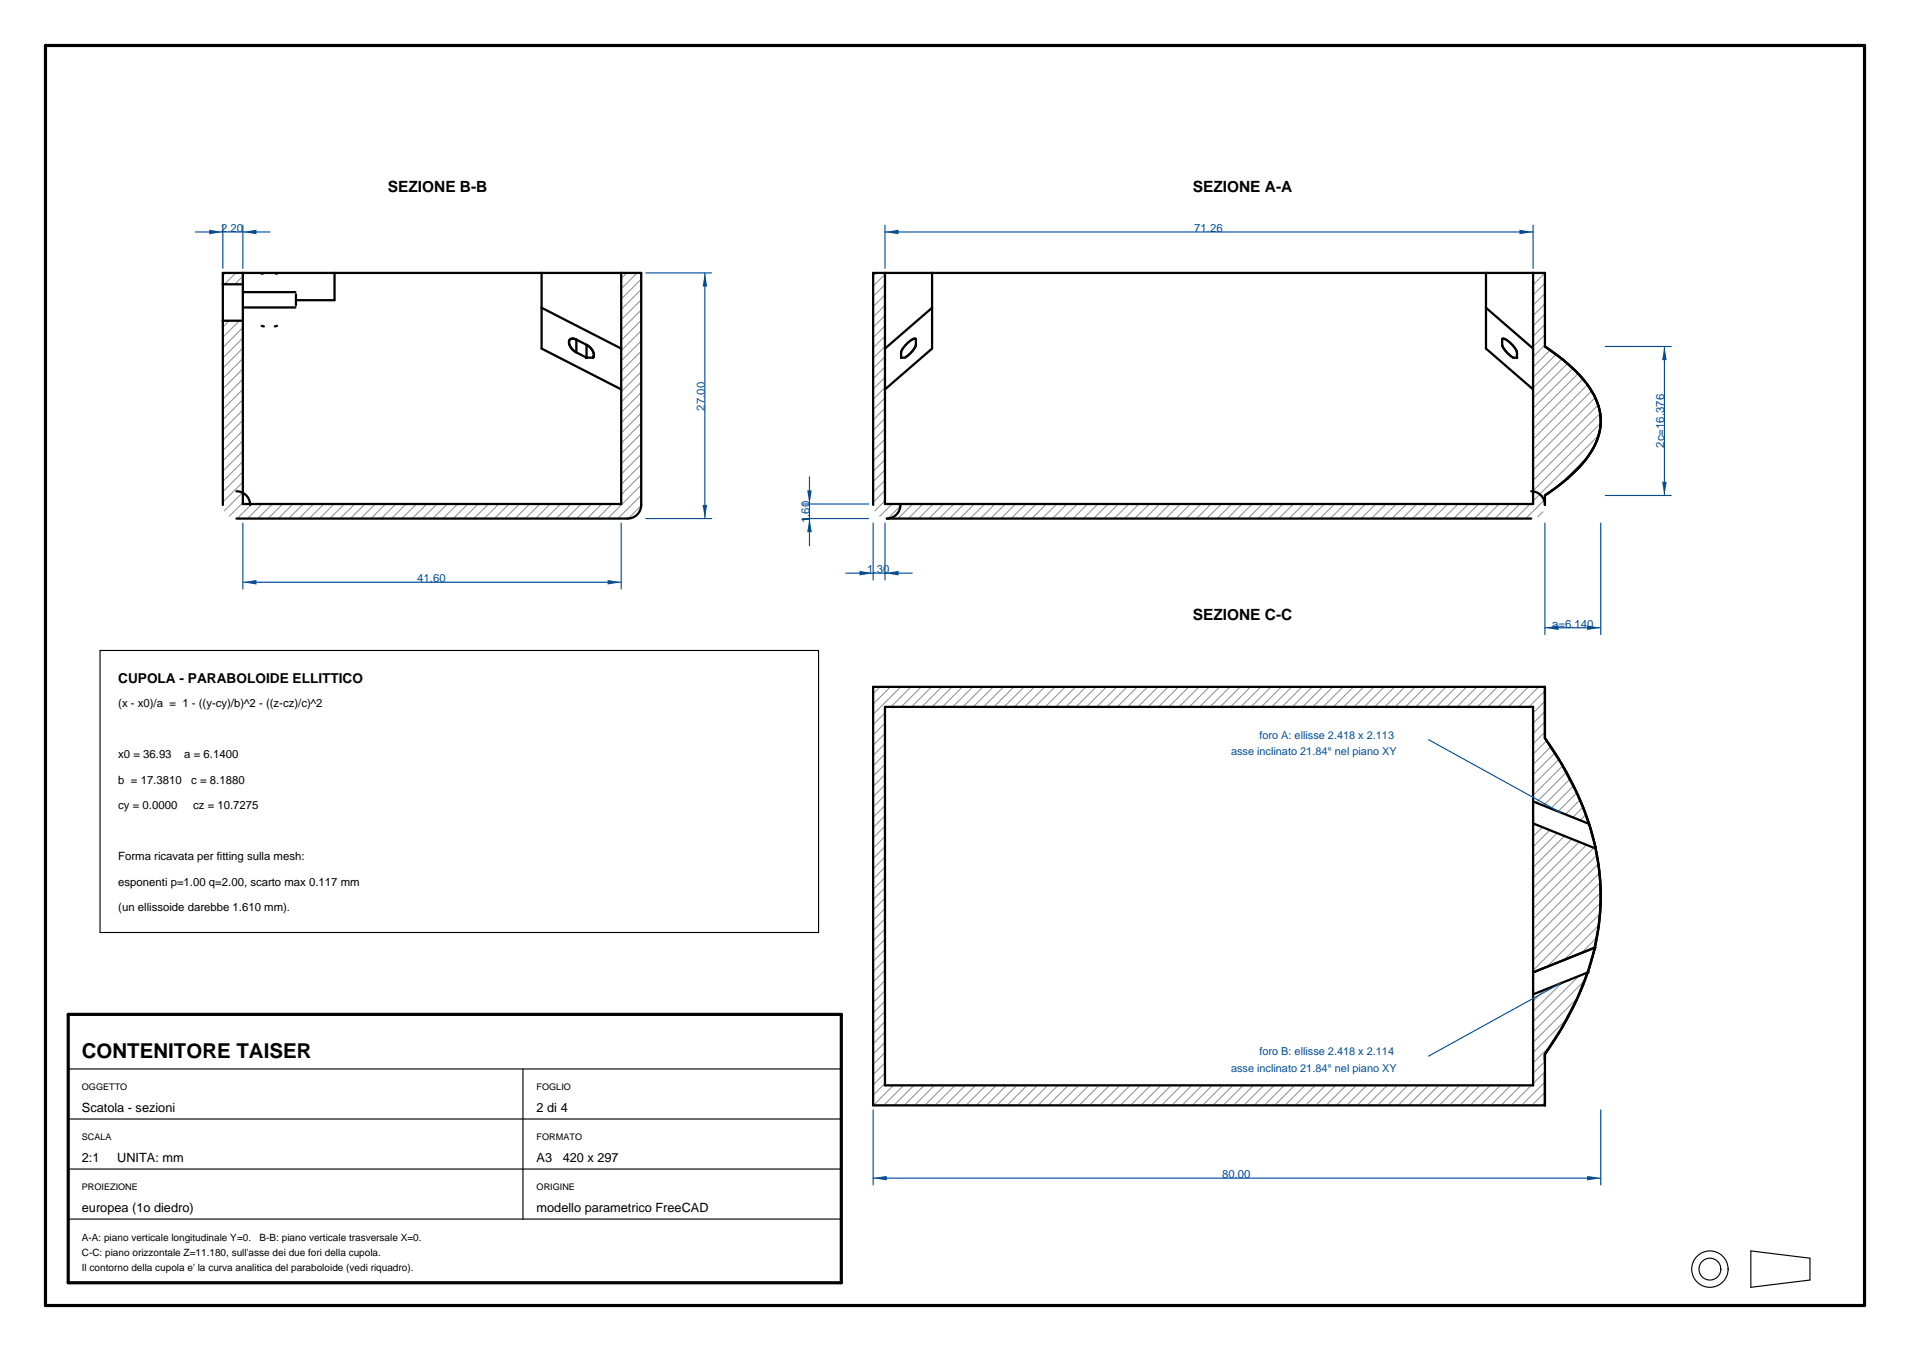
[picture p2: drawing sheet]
<svg xmlns="http://www.w3.org/2000/svg" width="420mm" height="297mm" viewBox="0 0 420 297" stroke-linecap="round" stroke-linejoin="round" font-family="sans-serif">
<path d="M10 10h400v277h-400zM15 223h170v59h-170z" fill="none" stroke="#000" stroke-width=".7"/>
<g fill="none" stroke="#000" stroke-width=".25">
<path d="M15 235h170M115 235v33M15 257h170M15 246h170M15 268h170M385 275l13 1.6v4.8l-13 1.6z"/>
<circle cx="376" cy="279" r="4"/>
<circle cx="376" cy="279" r="2.4"/>
</g>
<g fill="none" stroke="#8c8c8c" stroke-width=".22">
<path d="M192.7 60l-.7 .7M194.6 78.4l-2.6 2.6M194.6 76.2l-2.6 2.6M194.6 73.9l-2.6 2.6M194.6 71.6l-2.6 2.6M194.6 69.4l-2.6 2.6M194.6 67.1l-2.6 2.6M194.6 64.8l-2.6 2.6M194.6 62.6l-2.6 2.6M194.6 60.3l-2.6 2.6M337.5 60l-.4 .3M339.7 75.8l-2.6 2.6"/>
<path d="M339.7 73.6l-2.6 2.6M339.7 71.3l-2.6 2.6M339.7 69.1l-2.6 2.6M339.7 66.8l-2.6 2.6M339.7 64.5l-2.6 2.6M339.7 62.3l-2.6 2.6M339.7 60l-2.6 2.6M340.9 77l-3.8 3.7M342.2 77.9l-5.1 5.1M343.4 78.9l-6.3 6.3M344.6 80l-7.5 7.5M194.6 98.8l-2.6 2.6"/>
<path d="M194.6 96.5l-2.6 2.6M194.6 94.3l-2.6 2.6M194.6 92l-2.6 2.6M194.6 89.7l-2.6 2.6M194.6 87.5l-2.6 2.6M194.6 85.2l-2.6 2.6M194.6 82.9l-2.6 2.6M194.6 80.7l-2.6 2.6M345.9 81l-8.8 8.8M347 82.2l-9.9 9.8M348.1 83.4l-11 10.9M349.1 84.6l-12 12"/>
<path d="M349.9 86l-12.8 12.8M350.8 87.4l-13.7 13.7M351.4 89.1l-14.3 14.2M351.5 95.8l-14.4 14.3M351.8 90.9l-14.7 14.7M352 93l-14.9 14.9M194.6 110.1l-2.3 2.3M194.6 107.8l-2.6 2.6M194.6 105.6l-2.6 2.6M194.6 103.3l-2.6 2.6M194.6 101l-2.6 2.6M196.2 110.8l-2.8 2.7"/>
<path d="M198.4 110.8l-3.2 3.2M200.7 110.8l-3.2 3.2M202.9 110.8l-3.2 3.2M205.2 110.8l-3.2 3.2M207.5 110.8l-3.2 3.2M209.7 110.8l-3.2 3.2M212 110.8l-3.2 3.2M214.3 110.8l-3.2 3.2M216.5 110.8l-3.2 3.2M218.8 110.8l-3.2 3.2M221 110.8l-3.2 3.2M223.3 110.8l-3.2 3.2"/>
<path d="M225.6 110.8l-3.2 3.2M227.8 110.8l-3.2 3.2M230.1 110.8l-3.2 3.2M232.4 110.8l-3.2 3.2M234.6 110.8l-3.2 3.2M236.9 110.8l-3.2 3.2M239.1 110.8l-3.2 3.2M241.4 110.8l-3.2 3.2M243.7 110.8l-3.2 3.2M245.9 110.8l-3.2 3.2M248.2 110.8l-3.2 3.2M250.5 110.8l-3.2 3.2"/>
<path d="M252.7 110.8l-3.2 3.2M255 110.8l-3.2 3.2M257.3 110.8l-3.2 3.2M259.5 110.8l-3.2 3.2M261.8 110.8l-3.2 3.2M264 110.8l-3.2 3.2M266.3 110.8l-3.2 3.2M268.6 110.8l-3.2 3.2M270.8 110.8l-3.2 3.2M273.1 110.8l-3.2 3.2M275.4 110.8l-3.2 3.2M277.6 110.8l-3.2 3.2"/>
<path d="M279.9 110.8l-3.2 3.2M282.1 110.8l-3.2 3.2M284.4 110.8l-3.2 3.2M286.7 110.8l-3.2 3.2M288.9 110.8l-3.2 3.2M291.2 110.8l-3.2 3.2M293.5 110.8l-3.2 3.2M295.7 110.8l-3.2 3.2M298 110.8l-3.2 3.2M300.2 110.8l-3.2 3.2M302.5 110.8l-3.2 3.2M304.8 110.8l-3.2 3.2"/>
<path d="M307 110.8l-3.2 3.2M309.3 110.8l-3.2 3.2M311.6 110.8l-3.2 3.2M313.8 110.8l-3.2 3.2M316.1 110.8l-3.2 3.2M318.3 110.8l-3.2 3.2M320.6 110.8l-3.2 3.2M322.9 110.8l-3.2 3.2M325.1 110.8l-3.2 3.2M327.4 110.8l-3.2 3.2M329.7 110.8l-3.2 3.2M331.9 110.8l-3.2 3.2"/>
<path d="M334.2 110.8l-3.2 3.2M336.4 110.8l-3.2 3.2M339.3 112.5l-1.2 1.1M339.7 109.8l-4.2 4.2M349.1 100.4l-6.2 6.2"/>
</g>
<g fill="none" stroke="#000" stroke-width=".5">
<path d="M194.6 60v50.8h142.5v-50.8M199.4 75.6l1.4-1.1h.6v1.3l-.2 .5-1.5 1.8a1.62 1.62 0 0 1-1.6 .5 3.1 3.1 0 0 1 1.3-3zM205 60v16.6l-10.4 9M205 67.7l-10.4 8.9M326.8 60v16.6l10.3 9M326.8 67.7l10.3 8.9M330.4 74.5a2.84 2.84 0 0 1 2.3 1.4l.5 .7a2.32 2.32 0 0 1 .4 2 2.37 2.37 0 0 1-2-.9l-1.2-1.6zM339.7 76.2a30.7 30.7 0 0 1 10.9 10.8l.9 2.3 .4 1.6M339.7 76.2v-16.2h-147.7v51M339.7 76.2l5 3.7 2 1.9 1.7 1.9 1.3 1.8 1.1 1.9 .7 1.9 .4 1.6M351.9 90.9l.1 1.6M352 93.2l-.3 1.9-.6 1.9-.9 1.9-1.3 1.8"/>
<path d="M352 92.5a13 13 0 0 1-3.1 8.2M352 92.5v.5M198 111a3 3 0 0 1-3 3h141.7M336.7 108a3 3 0 0 1 3 3v-2.1M344.7 105.2l-5 3.7M348.9 100.7l-2 2.4-2.2 2.1M348.9 100.7l-1.4 1.8-2.8 2.7"/>
</g>
<path d="M194.6 49.5v9.5M194.6 51h142.5M337.1 49.5v9.5" fill="none" stroke="#004d99" stroke-width=".25"/>
<g fill="#004d99">
<path d="M194.6 51l3-.5v1z"/>
<path d="M334.1 50.5l3 .5-3 .5z"/>
</g>
<path d="M192 115v12.5M194.6 115v12.5M186 126h14.6" fill="none" stroke="#004d99" stroke-width=".25"/>
<g fill="#004d99">
<path d="M189 125.5l3 .5-3 .5z"/>
<path d="M194.6 126l3-.5v1z"/>
</g>
<path d="M339.7 115v24.5M352 115v24.5M339.7 138h12.3" fill="none" stroke="#004d99" stroke-width=".25"/>
<g fill="#004d99">
<path d="M339.7 138l3-.5v1z"/>
<path d="M349 137.5l3 .5-3 .5z"/>
</g>
<path d="M176.5 114h14.5M176.5 110.8h14.5M178 104.8v15.2" fill="none" stroke="#004d99" stroke-width=".25"/>
<g fill="#004d99">
<path d="M178 114l.5 3h-1z"/>
<path d="M177.5 107.8h1l-.5 3z"/>
</g>
<path d="M353 76.2h14.5M366 76.2v32.7M353 108.9h14.5" fill="none" stroke="#004d99" stroke-width=".25"/>
<g fill="#004d99">
<path d="M365.5 105.9h1l-.5 3z"/>
<path d="M366 76.2l.5 3h-1z"/>
</g>
<g fill="none" stroke="#8c8c8c" stroke-width=".22">
<path d="M49.6 60l-.6 .6M50.4 70.5l-1.4 1.4M51.9 60l-2.5 2.5M52.7 70.5l-3.7 3.7M53.4 78.8l-4.4 4.4M53.4 76.6l-4.4 4.4M53.4 74.3l-4.4 4.4M53.4 72l-4.4 4.4M53.4 60.7l-1.8 1.8M137.8 60l-1.2 1.2M140.1 60l-3.5 3.5M141 79.5l-4.4 4.4"/>
<path d="M141 77.2l-4.4 4.4M141 74.9l-4.4 4.4M141 72.7l-4.4 4.4M141 70.4l-4.4 4.4M141 68.2l-4.4 4.4M141 65.9l-4.4 4.4M141 63.6l-4.4 4.4M141 61.4l-4.4 4.4M53.4 99.2l-4.4 4.4M53.4 96.9l-4.4 4.4M53.4 94.7l-4.4 4.4M53.4 92.4l-4.4 4.4"/>
<path d="M53.4 90.1l-4.4 4.4M53.4 87.9l-4.4 4.4M53.4 85.6l-4.4 4.4M53.4 83.3l-4.4 4.4M53.4 81.1l-4.4 4.4M141 99.8l-4.4 4.4M141 97.6l-4.4 4.4M141 95.3l-4.4 4.4M141 93l-4.4 4.4M141 90.8l-4.4 4.4M141 88.5l-4.4 4.4M141 86.3l-4.4 4.4"/>
<path d="M141 84l-4.4 4.4M141 81.7l-4.4 4.4M53.4 110.5l-3 3M53.4 108.2l-4.1 4.1M53.4 106l-4.4 4.4M53.4 103.7l-4.4 4.4M53.4 101.4l-4.4 4.4M55.4 110.8l-3.2 3.2M57.6 110.8l-3.2 3.2M59.9 110.8l-3.2 3.2M62.1 110.8l-3.2 3.2M64.4 110.8l-3.2 3.2"/>
<path d="M66.7 110.8l-3.2 3.2M68.9 110.8l-3.2 3.2M71.2 110.8l-3.2 3.2M73.5 110.8l-3.2 3.2M75.7 110.8l-3.2 3.2M78 110.8l-3.2 3.2M80.3 110.8l-3.2 3.2M82.5 110.8l-3.2 3.2M84.8 110.8l-3.2 3.2M87 110.8l-3.2 3.2M89.3 110.8l-3.2 3.2M91.6 110.8l-3.2 3.2"/>
<path d="M93.8 110.8l-3.2 3.2M96.1 110.8l-3.2 3.2M98.4 110.8l-3.2 3.2M100.6 110.8l-3.2 3.2M102.9 110.8l-3.2 3.2M105.1 110.8l-3.2 3.2M107.4 110.8l-3.2 3.2M109.7 110.8l-3.2 3.2M111.9 110.8l-3.2 3.2M114.2 110.8l-3.2 3.2M116.5 110.8l-3.2 3.2M118.7 110.8l-3.2 3.2"/>
<path d="M121 110.8l-3.2 3.2M123.2 110.8l-3.2 3.2M125.5 110.8l-3.2 3.2M127.8 110.8l-3.2 3.2M130 110.8l-3.2 3.2M132.3 110.8l-3.2 3.2M134.6 110.8l-3.2 3.2M141 111.2l-2.8 2.8M141 108.9l-5.1 5.1M141 106.6l-7.4 7.4M141 104.4l-4.4 4.4M141 102.1l-4.4 4.4"/>
</g>
<g fill="none" stroke="#000" stroke-width=".5">
<path d="M49 70.5h4.4M49 62.5h4.4M53.4 60v50.8h83.2v-50.8M53.5 67.6h11.5M53.5 64.2h11.5M57.5 71.6l.5 .2M57.9 60.1l-.4 .1M60.5 60.1l.4 .1M60.9 71.6l-.5 .2M65.1 64.7v2.4M73.6 60v6h-8.5M119.1 60v16.6l17.5 9"/>
<path d="M119.1 67.7l17.5 8.9M126.7 74.7v2.8M126.7 74.7a1 1 0 0 0-1.4 0 1 1 0 0 0 .1 1.4l.5 .7 .8 .7M126.7 77.5l2.3 1.1M126.7 74.7l2.3 1.1M129 75.8v2.8M129 78.6h.1M129 75.8l1.1 1 .5 1.3M129 78.6h1.4M130.4 78.6h.1M130.6 78.1l-.2 .5M130.6 78.1h.1"/>
<path d="M49 111v-51h92v51a3 3 0 0 1-3 3h-86M52 108a3 3 0 0 1 3 3"/>
</g>
<path d="M43 51h16.4M49 49.5v9.5M53.4 49.5v9.5" fill="none" stroke="#004d99" stroke-width=".25"/>
<g fill="#004d99">
<path d="M46 50.5l3 .5-3 .5z"/>
<path d="M53.4 51l3-.5v1z"/>
</g>
<path d="M53.4 115v14.5M136.6 115v14.5M53.4 128h83.2" fill="none" stroke="#004d99" stroke-width=".25"/>
<g fill="#004d99">
<path d="M53.4 128l3-.5v1z"/>
<path d="M133.6 127.5l3 .5-3 .5z"/>
</g>
<path d="M142 60h14.5M155 60v54M142 114h14.5" fill="none" stroke="#004d99" stroke-width=".25"/>
<g fill="#004d99">
<path d="M154.5 111h1l-.5 3z"/>
<path d="M155 60l.5 3h-1z"/>
</g>
<g fill="none" stroke="#8c8c8c" stroke-width=".22">
<path d="M193.5 151l-1.5 1.5M194.6 159l-2.6 2.6M194.6 156.7l-2.6 2.6M195.8 151l-3.8 3.8M198.1 151l-6.1 6.1M200.3 151l-4.4 4.4M202.6 151l-4.4 4.4M204.8 151l-4.4 4.4M207.1 151l-4.4 4.4M209.4 151l-4.4 4.4M211.6 151l-4.4 4.4M213.9 151l-4.4 4.4"/>
<path d="M216.2 151l-4.4 4.4M218.4 151l-4.4 4.4M220.7 151l-4.4 4.4M222.9 151l-4.4 4.4M225.2 151l-4.4 4.4M227.5 151l-4.4 4.4M229.7 151l-4.4 4.4M232 151l-4.4 4.4M234.3 151l-4.4 4.4M236.5 151l-4.4 4.4M238.8 151l-4.4 4.4M241 151l-4.4 4.4"/>
<path d="M243.3 151l-4.4 4.4M245.6 151l-4.4 4.4M247.8 151l-4.4 4.4M250.1 151l-4.4 4.4M252.4 151l-4.4 4.4M254.6 151l-4.4 4.4M256.9 151l-4.4 4.4M259.1 151l-4.4 4.4M261.4 151l-4.4 4.4M263.7 151l-4.4 4.4M265.9 151l-4.4 4.4M268.2 151l-4.4 4.4"/>
<path d="M270.5 151l-4.4 4.4M272.7 151l-4.4 4.4M275 151l-4.4 4.4M277.3 151l-4.4 4.4M279.5 151l-4.4 4.4M281.8 151l-4.4 4.4M284 151l-4.4 4.4M286.3 151l-4.4 4.4M288.6 151l-4.4 4.4M290.8 151l-4.4 4.4M293.1 151l-4.4 4.4M295.4 151l-4.4 4.4"/>
<path d="M297.6 151l-4.4 4.4M299.9 151l-4.4 4.4M302.1 151l-4.4 4.4M304.4 151l-4.4 4.4M306.7 151l-4.4 4.4M308.9 151l-4.4 4.4M311.2 151l-4.4 4.4M313.5 151l-4.4 4.4M315.7 151l-4.4 4.4M318 151l-4.4 4.4M320.2 151l-4.4 4.4M322.5 151l-4.4 4.4"/>
<path d="M324.8 151l-4.4 4.4M327 151l-4.4 4.4M329.3 151l-4.4 4.4M331.6 151l-4.4 4.4M333.8 151l-4.4 4.4M336.1 151l-4.4 4.4M338.3 151l-4.4 4.4M339.7 158.7l-2.6 2.6M339.7 156.4l-2.6 2.6M339.7 154.2l-2.6 2.6M339.7 151.9l-3.5 3.5M194.6 179.3l-2.6 2.6"/>
<path d="M194.6 177.1l-2.6 2.6M194.6 174.8l-2.6 2.6M194.6 172.6l-2.6 2.6M194.6 170.3l-2.6 2.6M194.6 168l-2.6 2.6M194.6 165.8l-2.6 2.6M194.6 163.5l-2.6 2.6M194.6 161.2l-2.6 2.6M339.7 160.9l-2.6 2.6M340.1 162.8l-3 3M341 164.2l-3.9 3.9M341.9 165.6l-4.8 4.7"/>
<path d="M342.7 167l-5.6 5.6M343.6 168.4l-6.5 6.5M344.4 169.9l-6.6 6.6M345.2 171.3l-5.8 5.8M345.9 172.8l-4.9 4.9M346.7 174.3l-4.1 4.1M347.4 175.9l-3.2 3.1M348 177.5l-2.1 2.2M348.6 179.2l-1.1 1.1M194.6 199.7l-2.6 2.6M194.6 197.4l-2.6 2.6M194.6 195.2l-2.6 2.6"/>
<path d="M194.6 192.9l-2.6 2.6M194.6 190.7l-2.6 2.6M194.6 188.4l-2.6 2.6M194.6 186.1l-2.6 2.6M194.6 183.9l-2.6 2.6M194.6 181.6l-2.6 2.6M337.6 181.2l-.5 .4M339.2 181.8l-2.1 2.1M340.8 182.5l-3.7 3.7M342.4 183.1l-5.3 5.3M344 183.8l-6.9 6.9M345.6 184.4l-8.5 8.6"/>
<path d="M347.3 185.1l-10.2 10.1M348.9 185.7l-11.8 11.8M349.3 180.8l-.2 .2M350.5 186.4l-13.4 13.3M351.1 188l-14 14M351.4 189.9l-14.3 14.4M351.7 192l-14.6 14.5M351.9 194.1l-14.8 14.7M351.9 198.5l-14.8 14.8M352 196.2l-14.9 14.9M194.6 217.8l-2.6 2.6M194.6 215.6l-2.6 2.6"/>
<path d="M194.6 213.3l-2.6 2.6M194.6 211l-2.6 2.6M194.6 208.8l-2.6 2.6M194.6 206.5l-2.6 2.6M194.6 204.2l-2.6 2.6M194.6 202l-2.6 2.6M339.6 217.6l-2.5 2.5M343.4 216.1l-6.3 6.3M346.8 219.5l-9.7 9.7M347.2 214.6l-10.1 10M348.3 215.7l-11.2 11.2M351.1 206.2l-3.4 3.3"/>
<path d="M351.5 203.4l-7.6 7.6M351.8 200.9l-11.6 11.7M194.6 238.2l-2.6 2.6M194.6 235.9l-2.6 2.6M194.6 233.7l-2.6 2.6M194.6 231.4l-2.6 2.6M194.6 229.1l-2.6 2.6M194.6 226.9l-2.6 2.6M194.6 224.6l-2.6 2.6M194.6 222.3l-2.6 2.6M194.6 220.1l-2.6 2.6M196.4 238.6l-4.4 4.4"/>
<path d="M198.7 238.6l-4.4 4.4M201 238.6l-4.4 4.4M203.2 238.6l-4.4 4.4M205.5 238.6l-4.4 4.4M207.8 238.6l-4.4 4.4M210 238.6l-4.4 4.4M212.3 238.6l-4.4 4.4M214.5 238.6l-4.4 4.4M216.8 238.6l-4.4 4.4M219.1 238.6l-4.4 4.4M221.3 238.6l-4.4 4.4M223.6 238.6l-4.4 4.4"/>
<path d="M225.9 238.6l-4.4 4.4M228.1 238.6l-4.4 4.4M230.4 238.6l-4.4 4.4M232.6 238.6l-4.4 4.4M234.9 238.6l-4.4 4.4M237.2 238.6l-4.4 4.4M239.4 238.6l-4.4 4.4M241.7 238.6l-4.4 4.4M244 238.6l-4.4 4.4M246.2 238.6l-4.4 4.4M248.5 238.6l-4.4 4.4M250.7 238.6l-4.4 4.4"/>
<path d="M253 238.6l-4.4 4.4M255.3 238.6l-4.4 4.4M257.5 238.6l-4.4 4.4M259.8 238.6l-4.4 4.4M262.1 238.6l-4.4 4.4M264.3 238.6l-4.4 4.4M266.6 238.6l-4.4 4.4M268.8 238.6l-4.4 4.4M271.1 238.6l-4.4 4.4M273.4 238.6l-4.4 4.4M275.6 238.6l-4.4 4.4M277.9 238.6l-4.4 4.4"/>
<path d="M280.2 238.6l-4.4 4.4M282.4 238.6l-4.4 4.4M284.7 238.6l-4.4 4.4M286.9 238.6l-4.4 4.4M289.2 238.6l-4.4 4.4M291.5 238.6l-4.4 4.4M293.7 238.6l-4.4 4.4M296 238.6l-4.4 4.4M298.3 238.6l-4.4 4.4M300.5 238.6l-4.4 4.4M302.8 238.6l-4.4 4.4M305.1 238.6l-4.4 4.4"/>
<path d="M307.3 238.6l-4.4 4.4M309.6 238.6l-4.4 4.4M311.8 238.6l-4.4 4.4M314.1 238.6l-4.4 4.4M316.4 238.6l-4.4 4.4M318.6 238.6l-4.4 4.4M320.9 238.6l-4.4 4.4M323.2 238.6l-4.4 4.4M325.4 238.6l-4.4 4.4M327.7 238.6l-4.4 4.4M329.9 238.6l-4.4 4.4M332.2 238.6l-4.4 4.4"/>
<path d="M334.5 238.6l-4.4 4.4M336.7 238.6l-4.4 4.4M339.7 237.9l-5.1 5.1M339.7 235.6l-2.6 2.6M339.7 233.3l-2.6 2.6M340.9 229.9l-3.8 3.8M344.4 224.2l-7.3 7.2M339.7 242.4l-.6 .6M339.7 240.1l-2.8 2.9"/>
</g>
<g fill="none" stroke="#000" stroke-width=".5">
<path d="M194.6 155.4h142.5v83.2h-142.5zM337.1 176.2l12.3 4.9M339.7 162.2l3.3 5 2.5 4.5 2.3 4.9 1.6 4.5M337.1 181l13.7 5.5M349.4 181.1a68.8 68.8 0 0 0-9.7-18.8v-11.3h-147.7v92h147.7v-11.3l3.7-5.6 3.3-6.4 2.4-5.9M349.4 181.1l1.4 5M350.8 186.1v.2M350.8 186.1l.9 5.4 .3 5.5M350.8 186.3h.1M350.8 186.3l.1 .2M350.8 186.5a50 50 0 0 1 1.2 10.5M350.9 186.5h-.1"/>
<path d="M352 197l-.1 1.2a50.3 50.3 0 0 1-1.2 9.9M352 197h.1M352 197l-.2 4.5-.6 4.4-.9 4-1.4 4.5-1.8 4.5-2.1 4.4-2.6 4.5-2.7 4M349.1 213.8l-12 4.8M350.7 208.3l-13.6 5.5M350.7 208.3v.1M350.7 208.4l-1.6 5.4"/>
</g>
<g fill="#000">
<circle cx="349.1" cy="213.8" r=".25"/>
<circle cx="350.7" cy="208.3" r=".25"/>
</g>
<path d="M192 244v16.5M192 259h160M352 244v16.5" fill="none" stroke="#004d99" stroke-width=".25"/>
<g fill="#004d99">
<path d="M192 259l3-.5v1z"/>
<path d="M349 258.5l3 .5-3 .5z"/>
</g>
<path d="M314.1 162.6l29 16M343.1 216.2l-29 16" fill="none" stroke="#004d99" stroke-width=".25"/>
<path d="M22 143h158v62h-158z" fill="none" stroke="#000" stroke-width=".25"/>
<text font-size="4.5" x="18" y="232.6">CONTENITORE TAISER</text>
<g font-size="3.4">
<text x="85.3" y="42.2">SEZIONE B-B</text>
<text x="262.3" y="42.2">SEZIONE A-A</text>
<text x="262.3" y="136.2">SEZIONE C-C</text>
</g>
<text font-size="3" x="26" y="150.1">CUPOLA - PARABOLOIDE ELLITTICO</text>
<g font-size="2.8">
<text x="18" y="244.5">Scatola - sezioni</text>
<text x="118" y="244.5">2 di 4</text>
<text x="18" y="255.5">2:1</text>
<text x="25.8" y="255.5">UNITA: mm</text>
<text x="118" y="255.5">A3</text>
<text x="123.8" y="255.5">420 x 297</text>
<text x="18" y="266.5">europea (1o diedro)</text>
<text x="118" y="266.5">modello parametrico FreeCAD</text>
</g>
<g font-size="2.5" fill="#004d99">
<text x="48.6" y="51">2.20</text>
<text x="262.6" y="51">71.26</text>
<text x="155" y="90.3" transform="rotate(-90 155 90.3)">27.00</text>
<text x="366" y="98.4" transform="rotate(-90 366 98.4)">2c=16.376</text>
<text x="178" y="115" transform="rotate(-90 178 115)">1.60</text>
<text x="190.7" y="126">1.30</text>
<text x="91.8" y="128">41.60</text>
<text x="341.3" y="138">a=6.140</text>
<text x="268.7" y="259">80.00</text>
</g>
<g font-size="2.5">
<text x="26" y="155.5">(x - x0)/a = 1 - ((y-cy)/b)^2 - ((z-cz)/c)^2</text>
<text x="26" y="166.7">x0 = 36.93</text>
<text x="40.5" y="166.7">a = 6.1400</text>
<text x="26" y="172.3">b = 17.3810</text>
<text x="42.1" y="172.3">c = 8.1880</text>
<text x="26" y="177.9">cy = 0.0000</text>
<text x="42.5" y="177.9">cz = 10.7275</text>
<text x="26" y="189.1">Forma ricavata per fitting sulla mesh:</text>
<text x="26" y="194.7">esponenti p=1.00 q=2.00, scarto max 0.117 mm</text>
<text x="26" y="200.3">(un ellissoide darebbe 1.610 mm).</text>
</g>
<g font-size="2.4" fill="#004d99">
<text x="270.7" y="166">asse inclinato 21.84° nel piano XY</text>
<text x="276.9" y="162.4">foro A: ellisse 2.418 x 2.113</text>
<text x="276.9" y="232">foro B: ellisse 2.418 x 2.114</text>
<text x="270.7" y="235.6">asse inclinato 21.84° nel piano XY</text>
</g>
<g font-size="2.2">
<text x="18" y="272.8">A-A: piano verticale longitudinale Y=0.</text>
<text x="57.1" y="272.8">B-B: piano verticale trasversale X=0.</text>
<text x="18" y="276.1">C-C: piano orizzontale Z=11.180, sull'asse dei due fori della cupola.</text>
<text x="18" y="279.4">Il contorno della cupola e' la curva analitica del paraboloide (vedi riquadro).</text>
</g>
<g font-size="2">
<text x="18" y="239.7">OGGETTO</text>
<text x="118" y="239.7">FOGLIO</text>
<text x="18" y="250.7">SCALA</text>
<text x="118" y="250.7">FORMATO</text>
<text x="18" y="261.7">PROIEZIONE</text>
<text x="118" y="261.7">ORIGINE</text>
</g>
</svg>
